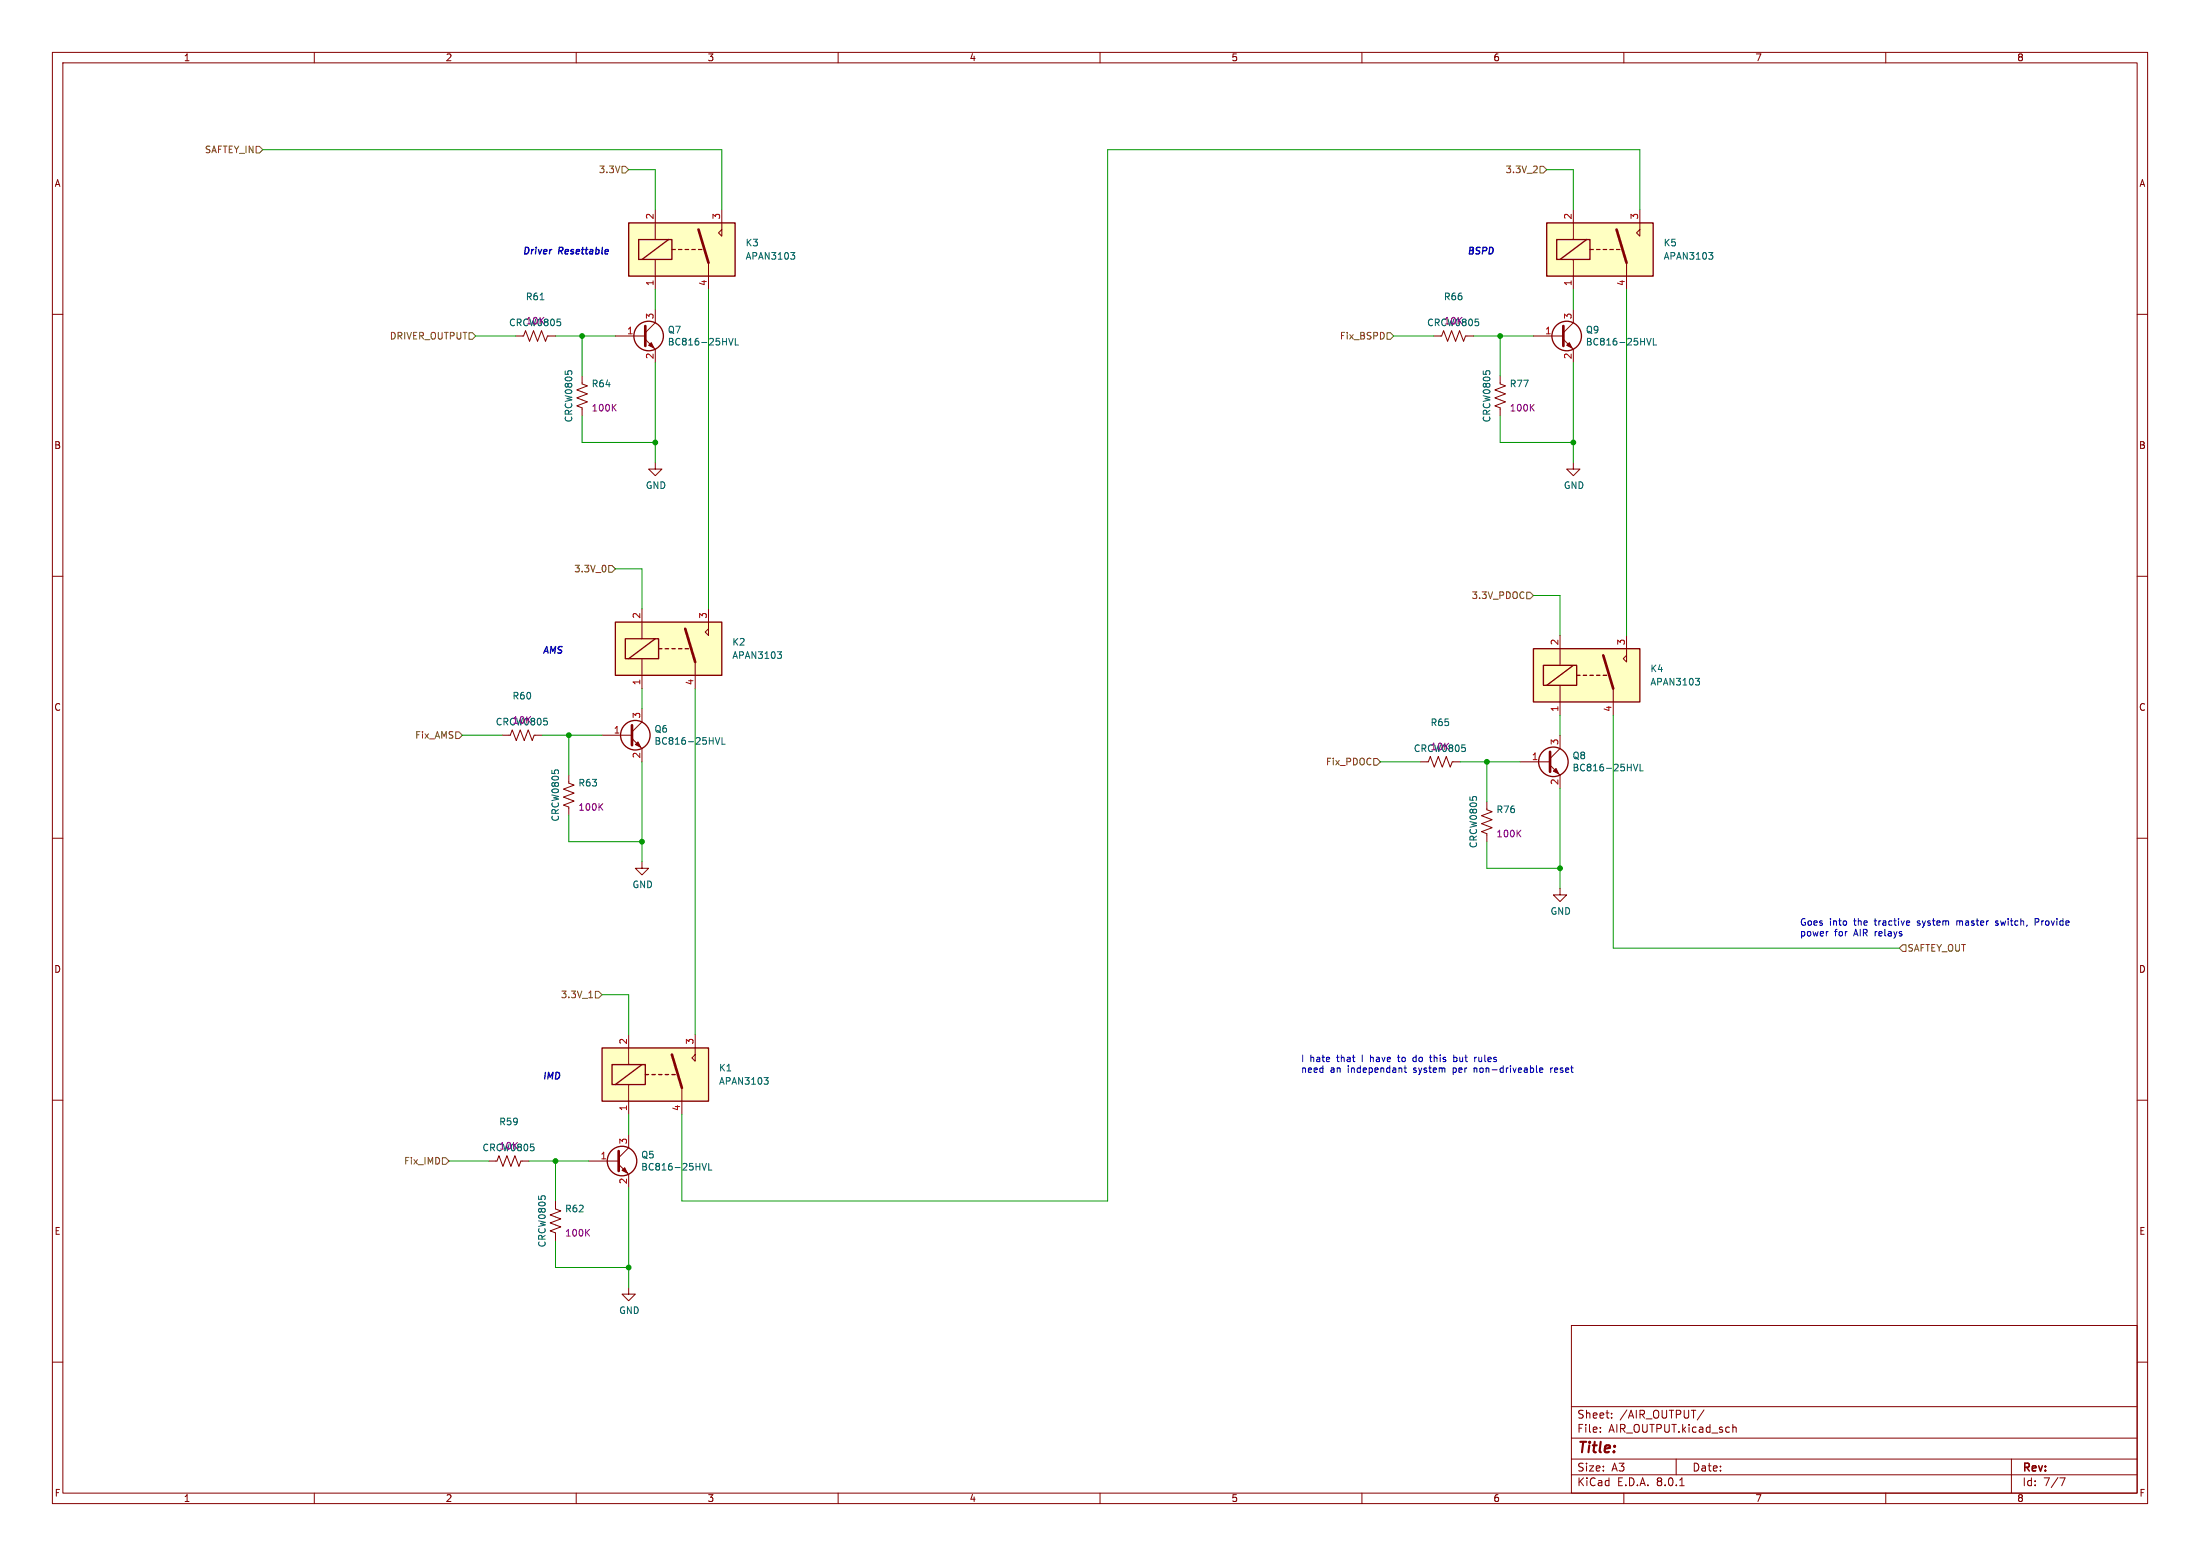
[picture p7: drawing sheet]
<svg xmlns="http://www.w3.org/2000/svg" width="420mm" height="297mm" viewBox="0 0 420 297" stroke-linecap="round" stroke-linejoin="round" font-family="sans-serif">
<g fill="none" stroke="#840000" stroke-width=".19">
<path d="M10 10h400v277h-400zM12 12h396v273h-396zM60 10v2M110 10v2M160 10v2M210 10v2M260 10v2M310 10v2M360 10v2M10 60h2M300.4 59.1v2.5l-2 1.9M408 60h2"/>
<path d="M273.7 64.1h1.5l.4-1 .8 2.1 .7-2.1 .8 2.1 .7-2.1 .8 2.1 .4-1.1h1.5M286.4 71.8v1.5l1 .4-2 .7 2 .8-2 .7 2 .8-2 .8 1 .4v1.5M292.7 64.1h5.7M298.4 64.8l2 1.9v2.5M10 110h2M408 110h2M10 160h2M108.6 148v1.5l1 .4-2 .7 2 .8-2 .7 2 .8-2 .8 1 .4v1.5M271.1 145.4h1.6l.3-1 .8 2 .8-2 .7 2 .8-2 .8 2 .3-1h1.6M283.8 153v1.6l1.1 .3-2.1 .8 2.1 .8-2.1 .7 2.1 .8-2.1 .8 1 .3v1.6M290.2 145.4h5.7M295.9 146.1l1.9 1.9v2.5"/>
<path d="M297.8 140.3v2.6l-1.9 1.9M408 160h2M297.8 169.5v1.3h1.3l-1.3 1.3-1.3-1.3h1.3M10 210h2M408 210h2M10 260h2M300 253h108v32h-108zM408 260h2M300 278.5h108M300 274.5h108M300 268.5h108M305.5 273.2v.2"/>
<path d="M305.5 272.5v.1M307.7 270.5v.2M307.7 269.8v.1M320 278.5v3M325.3 269.1l-1.3 1.9M330.8 271.9v1.5M330.8 272.5l.2-.1 .4 .1v.9M384 278.5v6.5M60 285v2M110 285v2M160 285v2M210 285v2"/>
<path d="M260 285v2M300 281.5h108M310 285v2M320.7 283.6h.8M360 285v2M393.2 282.1h1l-.6 1.5"/>
</g>
<path d="M298.4 62.2v3.8M295.9 143.5v3.8" fill="none" stroke="#840000" stroke-width=".51"/>
<g fill="#840000" stroke="#840000" stroke-width=".19">
<path d="M299.6 65.4l.5 1-1-.5z"/>
<path d="M296.5 147.2l.6-.5 .5 1z"/>
</g>
<g fill="none" stroke="#840000" stroke-width=".25">
<circle cx="299.1" cy="64.1" r="2.82"/>
<circle cx="296.5" cy="145.4" r="2.82"/>
</g>
<path d="M314.4 64.6l.4 1.3 .4-1.3M315.6 64.6v1.3h.6M311.8 145.9l.4 1.2 .5-1.2M313.1 145.9v1.2h.6" fill="none" stroke="#006464" stroke-width=".19"/>
<path d="M292.3 77.7l.6 .8M292.9 77.2l-.7 .7M114.5 153.9l.6 .8M115.1 153.4l-.7 .7M289.8 159l.5 .7M290.3 158.5l-.7 .7" fill="none" stroke="#840084" stroke-width=".19"/>
<path d="M114.9 200h20.4v10.2h-20.4z" fill="#ffffc2"/>
<g fill="none" stroke="#840000" stroke-width=".25">
<path d="M114.9 200h20.4v10.2h-20.4zM116.8 203.2h6.4v3.8h-6.4zM122.6 203.2l-5.1 3.8M123.2 205.1h.6M124.5 205.1h.6M125.7 205.1h.7M127 205.1h.6M128.3 205.1h.6"/>
<circle cx="121.3" cy="140.3" r="2.82"/>
</g>
<path d="M122.6 135.3v2.5l-2 1.9M95.9 140.3h1.5l.4-1 .8 2.1 .7-2.1 .8 2.1 .7-2.1 .8 2.1 .4-1.1h1.5M114.9 140.3h5.7M120.6 141l2 1.9v2.5M120 197.5v5.7M132.7 197.5v5.1l-.6-.7 .6-.6M120 207v5.7M130.2 207.6v5.1" fill="none" stroke="#840000" stroke-width=".19"/>
<path d="M120.6 138.4v3.8M128.3 201.3l1.9 6.3" fill="none" stroke="#840000" stroke-width=".51"/>
<path d="M136.6 140.8l.4 1.3 .4-1.3M137.8 140.8v1.3h.6M145.9 205.7h.7l-.4 .5M146.4 206.2l.2 .2v.3l-.2 .3" fill="none" stroke="#006464" stroke-width=".19"/>
<path d="M121.3 142.1l.5-.5 .5 1z" fill="#840000" stroke="#840000" stroke-width=".19"/>
<path d="M292.7 123.8h20.4v10.2h-20.4z" fill="#ffffc2"/>
<g fill="none" stroke="#840000" stroke-width=".25">
<path d="M292.7 123.8h20.4v10.2h-20.4zM294.6 127h6.4v3.8h-6.4zM300.4 127l-5.1 3.8M301 128.9h.6M302.3 128.9h.6M303.5 128.9h.7M304.8 128.9h.6M306.1 128.9h.6"/>
<circle cx="118.7" cy="221.6" r="2.82"/>
</g>
<path d="M300.4 88.3v1.2h1.2l-1.2 1.3-1.3-1.3h1.3M297.8 121.3v5.7M297.8 130.8v5.7M308 131.4v5.1M310.5 121.3v5.1l-.6-.7 .6-.6M120 216.5v2.6l-1.9 1.9M112.4 221.6h5.7M118.1 222.2l1.9 2v2.5" fill="none" stroke="#840000" stroke-width=".19"/>
<path d="M306.1 125.1l1.9 6.3M118.1 219.7v3.8" fill="none" stroke="#840000" stroke-width=".51"/>
<path d="M323.7 129.5h.7l-.4 .5M324.2 130l.2 .2v.3l-.2 .3M134 222.1l.4 1.2 .5-1.2M135.3 222.1v1.2h.6" fill="none" stroke="#006464" stroke-width=".19"/>
<path d="M118.7 223.4l.6-.5 .5 1z" fill="#840000" stroke="#840000" stroke-width=".19"/>
<path d="M295.3 42.5h20.3v10.2h-20.3z" fill="#ffffc2"/>
<path d="M295.3 42.5h20.3v10.2h-20.3zM297.2 45.7h6.3v3.8h-6.3zM302.9 45.7l-5.1 3.8M303.5 47.6h.7M304.8 47.6h.6M306.1 47.6h.6M307.3 47.6h.7M308.6 47.6h.6" fill="none" stroke="#840000" stroke-width=".25"/>
<path d="M300.4 40v5.7M300.4 49.5v5.7M310.5 50.2v5M313.1 40v5.1l-.7-.6 .7-.7M98.4 64.1h1.5l.4-1 .8 2.1 .8-2.1 .7 2.1 .8-2.1 .7 2.1 .4-1.1h1.5M122.6 164.5v1.2h1.2l-1.2 1.3-1.3-1.3h1.3M93.3 221.6h1.6l.3-1 .8 2 .8-2 .7 2 .8-2 .8 2 .3-1h1.6M106 229.2v1.6l1.1 .3-2.1 .8 2.1 .8-2.1 .7 2.1 .8-2.1 .7 1 .4v1.6M120 245.7v1.3h1.3l-1.3 1.3-1.3-1.3h1.3" fill="none" stroke="#840000" stroke-width=".19"/>
<path d="M308.6 43.8l1.9 6.4" fill="none" stroke="#840000" stroke-width=".51"/>
<path d="M103.1 57.2h.7M326.2 48.2h.8l-.4 .5M326.7 48.7l.3 .2v.3l-.3 .3" fill="none" stroke="#006464" stroke-width=".19"/>
<path d="M112 235.2l.5 .7M112.5 234.7l-.7 .7" fill="none" stroke="#840084" stroke-width=".19"/>
<path d="M120 42.5h20.3v10.2h-20.3z" fill="#ffffc2"/>
<path d="M120 42.5h20.3v10.2h-20.3zM121.9 45.7h6.4v3.8h-6.4zM127.6 45.7l-5 3.8M128.3 47.6h.6M129.5 47.6h.7M130.8 47.6h.6M132.1 47.6h.6M133.3 47.6h.7" fill="none" stroke="#840000" stroke-width=".25"/>
<path d="M125.1 40v5.7M125.1 49.5v5.7M135.3 50.2v5M137.8 40v5.1l-.6-.6 .6-.7" fill="none" stroke="#840000" stroke-width=".19"/>
<path d="M133.3 43.8l2 6.4" fill="none" stroke="#840000" stroke-width=".51"/>
<path d="M150.9 48.2h.8l-.4 .5M151.5 48.7l.2 .2v.3l-.2 .3" fill="none" stroke="#006464" stroke-width=".19"/>
<path d="M117.5 118.7h20.3v10.2h-20.3z" fill="#ffffc2"/>
<g fill="none" stroke="#840000" stroke-width=".25">
<path d="M117.5 118.7h20.3v10.2h-20.3zM119.4 121.9h6.3v3.8h-6.3zM125.1 121.9l-5.1 3.8M125.7 123.8h.7M127 123.8h.6M128.3 123.8h.6M129.5 123.8h.7M130.8 123.8h.6"/>
<circle cx="123.8" cy="64.1" r="2.82"/>
</g>
<path d="M125.1 59.1v2.5l-1.9 1.9M111.1 71.8v1.5l1 .4-2 .7 2 .8-2 .7 2 .8-2 .8 1 .4v1.5M117.5 64.1h5.7M123.2 64.8l1.9 1.9v2.5M125.1 88.3v1.2h1.3l-1.3 1.3-1.3-1.3h1.3M122.6 116.2v5.7M135.3 116.2v5.1l-.7-.6 .7-.7M122.6 125.7v5.7M132.7 126.4v5" fill="none" stroke="#840000" stroke-width=".19"/>
<path d="M123.2 62.2v3.8M130.8 120l1.9 6.4" fill="none" stroke="#840000" stroke-width=".51"/>
<path d="M139.1 64.6l.4 1.3 .5-1.3M140.4 64.6v1.3h.6M148.4 124.4h.8l-.4 .5M148.9 124.9l.3 .2v.3l-.3 .3" fill="none" stroke="#006464" stroke-width=".19"/>
<path d="M117.1 77.7l.5 .8M117.6 77.2l-.7 .7" fill="none" stroke="#840084" stroke-width=".19"/>
<path d="M123.8 65.9l.5-.5 .5 1z" fill="#840000" stroke="#840000" stroke-width=".19"/>
<g fill="none" stroke="#725600" stroke-width=".19">
<path d="M48.9 27.9h.6l.7 .7-.7 .6h-.6zM118.7 31.8h.7l.6 .6-.6 .6h-.7zM292.7 33h.8M293.4 31.8v.4M294 31.8h.6l.7 .6-.7 .6h-.6zM89.5 63.5h.7l.6 .6-.6 .7h-.7zM264.8 63.5h.6l.7 .6-.7 .7h-.6zM116.2 108h.6l.7 .6-.7 .6h-.6zM291.5 113h.6l.6 .7-.6 .6h-.6zM87 139.7h.6l.7 .6-.7 .7h-.6zM262.3 144.8h.6l.6 .6-.6 .7h-.6zM112.4 190.4h.7"/>
<path d="M113.7 189.2h.6l.6 .7-.6 .6h-.6zM363.2 180.3h.7v1.3h-.7l-.6-.6zM84.5 221h.6l.6 .6-.6 .6h-.6z"/>
</g>
<g fill="none" stroke="#0000c2" stroke-width=".19">
<path d="M348.9 177.8h.1M364.4 175.8l.2 .3-.6 .1M364.5 176.6h-.1M373.6 175.8v.8M373.8 175.8l-.2 .1M380.9 176.6h.4M381.3 175.8l-.4 .1 .1 .2 .3 .1M389.1 175.4l-.6-.1v1.3M389.1 175.9l-.6 .1M260.1 201.4v1.2M266.8 201.8h.5M267 201.4v1.2"/>
<path d="M268 203.8h.5M268.2 203.4v1.1l.3 .2M270.2 201.8h-.2l-.3 .2 .1 .5 .4 .1M272.9 201.8h.5M273.1 202.6h.3M277.5 201.9l.4-.1 .2 .2-.1 .6h-.5M277.5 201.4v1.2M281.4 203.8v.9M281.6 203.8l-.2 .2M281.8 201.8h.1M282.3 201.8v.7l.2 .1M293.3 203.4v1.1l.2 .2"/>
<path d="M293.9 204.3l.6-.2v-.2l-.4-.1-.2 .2 .1 .6h.5M296 203.8v.9M296.4 203.8l-.4 .3"/>
</g>
<g fill="none" stroke="#009600" stroke-width=".19">
<path d="M50.2 28.6h87.6v11.4M120 32.4h5.1v7.6M295.3 32.4h5.1v7.6M125.1 55.2v3.9M135.3 55.2v61M300.4 55.2v3.9M310.5 55.2v66.1M313.1 40v-11.4h-101.6v200.6h-81.3v-16.5M90.8 64.1h7.6M106 64.1h11.5M111.1 79.4v5.1h14M111.1 64.1v7.7"/>
<path d="M125.1 69.2v19.1M266.1 64.1h7.6M281.3 64.1h11.4M286.4 64.1v7.7M286.4 79.4v5.1h14M300.4 69.2v19.1M117.5 108.6h5.1v7.6M292.7 113.7h5.1v7.6M122.6 131.4v3.9M132.7 131.4v66.1M297.8 136.5v3.8M308 136.5v44.5h54.6"/>
<path d="M88.3 140.3h7.6M103.5 140.3h11.4M108.6 140.3v7.7M108.6 155.6v5.1h14M122.6 145.4v19.1M263.5 145.4h7.6M278.8 145.4h11.4M283.8 145.4v7.6M297.8 150.5v19M283.8 160.7v5h14M114.9 189.9h5.1v7.6M120 212.7v3.8"/>
<path d="M85.7 221.6h7.6M101 221.6h11.4M106 221.6v7.6M106 236.9v5h14M120 226.7v19"/>
</g>
<g fill="#009600" stroke="#009600" stroke-width=".19">
<circle cx="286.4" cy="64.1" r=".46"/>
<circle cx="300.4" cy="84.5" r=".46"/>
<circle cx="297.8" cy="165.7" r=".46"/>
<circle cx="283.8" cy="145.4" r=".46"/>
<circle cx="120" cy="241.9" r=".46"/>
<circle cx="122.6" cy="160.7" r=".46"/>
<circle cx="108.6" cy="140.3" r=".46"/>
<circle cx="106" cy="221.6" r=".46"/>
<circle cx="125.1" cy="84.5" r=".46"/>
<circle cx="111.1" cy="64.1" r=".46"/>
</g>
<text font-size="2.8" fill="#840000" x="301" y="277.9">Title:</text>
<g font-size="2.1" fill="#840000">
<text x="301" y="273.7">File:</text>
<text x="301" y="271">Sheet:</text>
<text x="307.1" y="273.7">AIR_OUTPUT.kicad_sch</text>
<text x="309.2" y="271">/AIR_OUTPUT/</text>
<text x="301" y="281.1">Size:</text>
<text x="307.6" y="281.1">A3</text>
<text x="323" y="281.1">Date:</text>
<text x="386" y="281.3">Rev:</text>
<text x="301" y="283.9">KiCad</text>
<text x="308.7" y="283.9">E.D.A.</text>
<text x="316.3" y="283.9">8.0.1</text>
<text x="386" y="283.9">Id:</text>
<text x="390.1" y="283.9">7/7</text>
</g>
<g font-size="1.8" fill="#840000">
<text x="35" y="11.9">1</text>
<text x="85" y="11.9">2</text>
<text x="135" y="11.9">3</text>
<text x="185" y="11.9">4</text>
<text x="235" y="11.9">5</text>
<text x="285" y="11.9">6</text>
<text x="335" y="11.9">7</text>
<text x="385" y="11.9">8</text>
<text x="10.3" y="35.9">A</text>
<text x="408.3" y="35.9">A</text>
<text x="10.3" y="85.9">B</text>
<text x="408.2" y="85.9">B</text>
<text x="10.3" y="135.9">C</text>
<text x="408.2" y="135.9">C</text>
<text x="10.3" y="185.9">D</text>
<text x="408.2" y="185.9">D</text>
<text x="10.3" y="235.9">E</text>
<text x="408.3" y="235.9">E</text>
<text x="10.3" y="285.9">F</text>
<text x="35" y="286.9">1</text>
<text x="85" y="286.9">2</text>
<text x="135" y="286.9">3</text>
<text x="185" y="286.9">4</text>
<text x="235" y="286.9">5</text>
<text x="285" y="286.9">6</text>
<text x="335" y="286.9">7</text>
<text x="385" y="286.9">8</text>
<text x="408.3" y="285.9">F</text>
</g>
<g font-size="1.8" fill="#725600">
<text x="39" y="29.4">SAFTEY_IN</text>
<text x="114.2" y="33.2">3.3V</text>
<text x="287.3" y="33.2">3.3V_2</text>
<text x="74.3" y="65">DRIVER_OUTPUT</text>
<text x="255.7" y="65">Fix_BSPD</text>
<text x="109.5" y="109.4">3.3V_0</text>
<text x="280.9" y="114.5">3.3V_PDOC</text>
<text x="79.2" y="141.2">Fix_AMS</text>
<text x="253" y="146.3">Fix_PDOC</text>
<text x="364" y="181.8">SAFTEY_OUT</text>
<text x="107" y="190.7">3.3V_1</text>
<text x="77" y="222.5">Fix_IMD</text>
</g>
<g font-size="1.8" fill="#a90000">
<text x="124.8" y="42" transform="rotate(-90 124.8 42)">2</text>
<text x="137.5" y="42" transform="rotate(-90 137.5 42)">3</text>
<text x="300.1" y="42" transform="rotate(-90 300.1 42)">2</text>
<text x="312.8" y="42" transform="rotate(-90 312.8 42)">3</text>
<text x="124.8" y="54.7" transform="rotate(-90 124.8 54.7)">1</text>
<text x="135" y="54.7" transform="rotate(-90 135 54.7)">4</text>
<text x="300.1" y="54.7" transform="rotate(-90 300.1 54.7)">1</text>
<text x="310.3" y="54.7" transform="rotate(-90 310.3 54.7)">4</text>
<text x="119.6" y="63.9">1</text>
<text x="124.8" y="61" transform="rotate(-90 124.8 61)">3</text>
<text x="294.9" y="63.9">1</text>
<text x="300.1" y="61" transform="rotate(-90 300.1 61)">3</text>
<text x="124.8" y="68.7" transform="rotate(-90 124.8 68.7)">2</text>
<text x="300.1" y="68.7" transform="rotate(-90 300.1 68.7)">2</text>
<text x="122.3" y="118.2" transform="rotate(-90 122.3 118.2)">2</text>
<text x="135" y="118.2" transform="rotate(-90 135 118.2)">3</text>
<text x="297.6" y="123.3" transform="rotate(-90 297.6 123.3)">2</text>
<text x="310.3" y="123.3" transform="rotate(-90 310.3 123.3)">3</text>
<text x="122.3" y="130.9" transform="rotate(-90 122.3 130.9)">1</text>
<text x="132.5" y="130.9" transform="rotate(-90 132.5 130.9)">4</text>
<text x="122.3" y="137.2" transform="rotate(-90 122.3 137.2)">3</text>
<text x="297.6" y="136" transform="rotate(-90 297.6 136)">1</text>
<text x="307.7" y="136" transform="rotate(-90 307.7 136)">4</text>
<text x="117.1" y="140.1">1</text>
<text x="297.6" y="142.3" transform="rotate(-90 297.6 142.3)">3</text>
<text x="122.3" y="144.9" transform="rotate(-90 122.3 144.9)">2</text>
<text x="292.3" y="145.2">1</text>
<text x="297.6" y="149.9" transform="rotate(-90 297.6 149.9)">2</text>
<text x="119.8" y="199.5" transform="rotate(-90 119.8 199.5)">2</text>
<text x="132.5" y="199.5" transform="rotate(-90 132.5 199.5)">3</text>
<text x="119.8" y="212.2" transform="rotate(-90 119.8 212.2)">1</text>
<text x="129.9" y="212.2" transform="rotate(-90 129.9 212.2)">4</text>
<text x="114.5" y="221.4">1</text>
<text x="119.8" y="218.5" transform="rotate(-90 119.8 218.5)">3</text>
<text x="119.8" y="226.1" transform="rotate(-90 119.8 226.1)">2</text>
</g>
<g font-size="1.8" fill="#006464">
<text x="142.2" y="47.2">K3</text>
<text x="317.5" y="47.2">K5</text>
<text x="142.2" y="49.8">APAN3103</text>
<text x="317.5" y="49.8">APAN3103</text>
<text x="100.3" y="57.5">R61</text>
<text x="275.5" y="57.5">R66</text>
<text x="97.1" y="62.5">CRCW0805</text>
<text x="127.4" y="63.8">Q7</text>
<text x="272.3" y="62.5">CRCW0805</text>
<text x="302.7" y="63.8">Q9</text>
<text x="127.4" y="66.1">BC816-25HVL</text>
<text x="302.7" y="66.1">BC816-25HVL</text>
<text x="112.9" y="74.1">R64</text>
<text x="288.1" y="74.1">R77</text>
<text x="109.4" y="80.7" transform="rotate(-90 109.4 80.7)">CRCW0805</text>
<text x="284.7" y="80.7" transform="rotate(-90 284.7 80.7)">CRCW0805</text>
<text x="123.2" y="93.5">GND</text>
<text x="298.4" y="93.5">GND</text>
<text x="139.7" y="123.4">K2</text>
<text x="139.7" y="126">APAN3103</text>
<text x="315" y="128.5">K4</text>
<text x="315" y="131">APAN3103</text>
<text x="97.7" y="133.7">R60</text>
<text x="94.5" y="138.7">CRCW0805</text>
<text x="124.9" y="142.3">BC816-25HVL</text>
<text x="124.9" y="140">Q6</text>
<text x="269.8" y="143.7">CRCW0805</text>
<text x="273" y="138.8">R65</text>
<text x="300.1" y="145.1">Q8</text>
<text x="300.1" y="147.4">BC816-25HVL</text>
<text x="110.3" y="150.3">R63</text>
<text x="285.6" y="155.4">R76</text>
<text x="106.9" y="156.9" transform="rotate(-90 106.9 156.9)">CRCW0805</text>
<text x="282.2" y="162" transform="rotate(-90 282.2 162)">CRCW0805</text>
<text x="120.6" y="169.7">GND</text>
<text x="295.9" y="174.8">GND</text>
<text x="137.2" y="204.7">K1</text>
<text x="137.2" y="207.2">APAN3103</text>
<text x="95.2" y="215">R59</text>
<text x="92" y="219.9">CRCW0805</text>
<text x="122.3" y="221.3">Q5</text>
<text x="122.3" y="223.6">BC816-25HVL</text>
<text x="107.8" y="231.6">R62</text>
<text x="104.4" y="238.2" transform="rotate(-90 104.4 238.2)">CRCW0805</text>
<text x="118.1" y="251">GND</text>
</g>
<g font-size="1.8" fill="#0000c2">
<text x="99.7" y="48.6">Driver</text>
<text x="106.7" y="48.6">Resettable</text>
<text x="280" y="48.6">BSPD</text>
<text x="103.5" y="124.8">AMS</text>
<text x="343.5" y="176.8">Goes</text>
<text x="343.5" y="178.8">power</text>
<text x="349.2" y="176.8">into</text>
<text x="350.2" y="178.8">for</text>
<text x="354" y="176.8">the</text>
<text x="354" y="178.8">AIR relays</text>
<text x="358.2" y="176.8">tractive</text>
<text x="366.5" y="176.8">system</text>
<text x="374.2" y="176.8">master</text>
<text x="381.8" y="176.8">switch,</text>
<text x="389.5" y="176.8">Provide</text>
<text x="248.3" y="202.8">I</text>
<text x="250.1" y="202.8">hate</text>
<text x="255.3" y="202.8">that</text>
<text x="262" y="202.8">have</text>
<text x="267.6" y="202.8">to</text>
<text x="270.6" y="202.8">do</text>
<text x="274.1" y="202.8">this</text>
<text x="278.8" y="202.8">but</text>
<text x="283" y="202.8">rules</text>
<text x="103.5" y="206.1">IMD</text>
<text x="248.3" y="204.9">need</text>
<text x="253.9" y="204.9">an</text>
<text x="257.4" y="204.9">independant</text>
<text x="270.1" y="204.9">system</text>
<text x="277.8" y="204.9">per</text>
<text x="282" y="204.9">non-driveable</text>
<text x="296.9" y="204.9">reset</text>
</g>
<g font-size="1.8" fill="#840084">
<text x="100.3" y="62.1">10K</text>
<text x="275.5" y="62.1">10K</text>
<text x="112.9" y="78.7">100K</text>
<text x="288.1" y="78.7">100K</text>
<text x="97.7" y="138.3">10K</text>
<text x="273" y="143.4">10K</text>
<text x="110.3" y="154.9">100K</text>
<text x="285.6" y="160">100K</text>
<text x="95.2" y="219.6">10K</text>
<text x="107.8" y="236.2">100K</text>
</g>
</svg>
